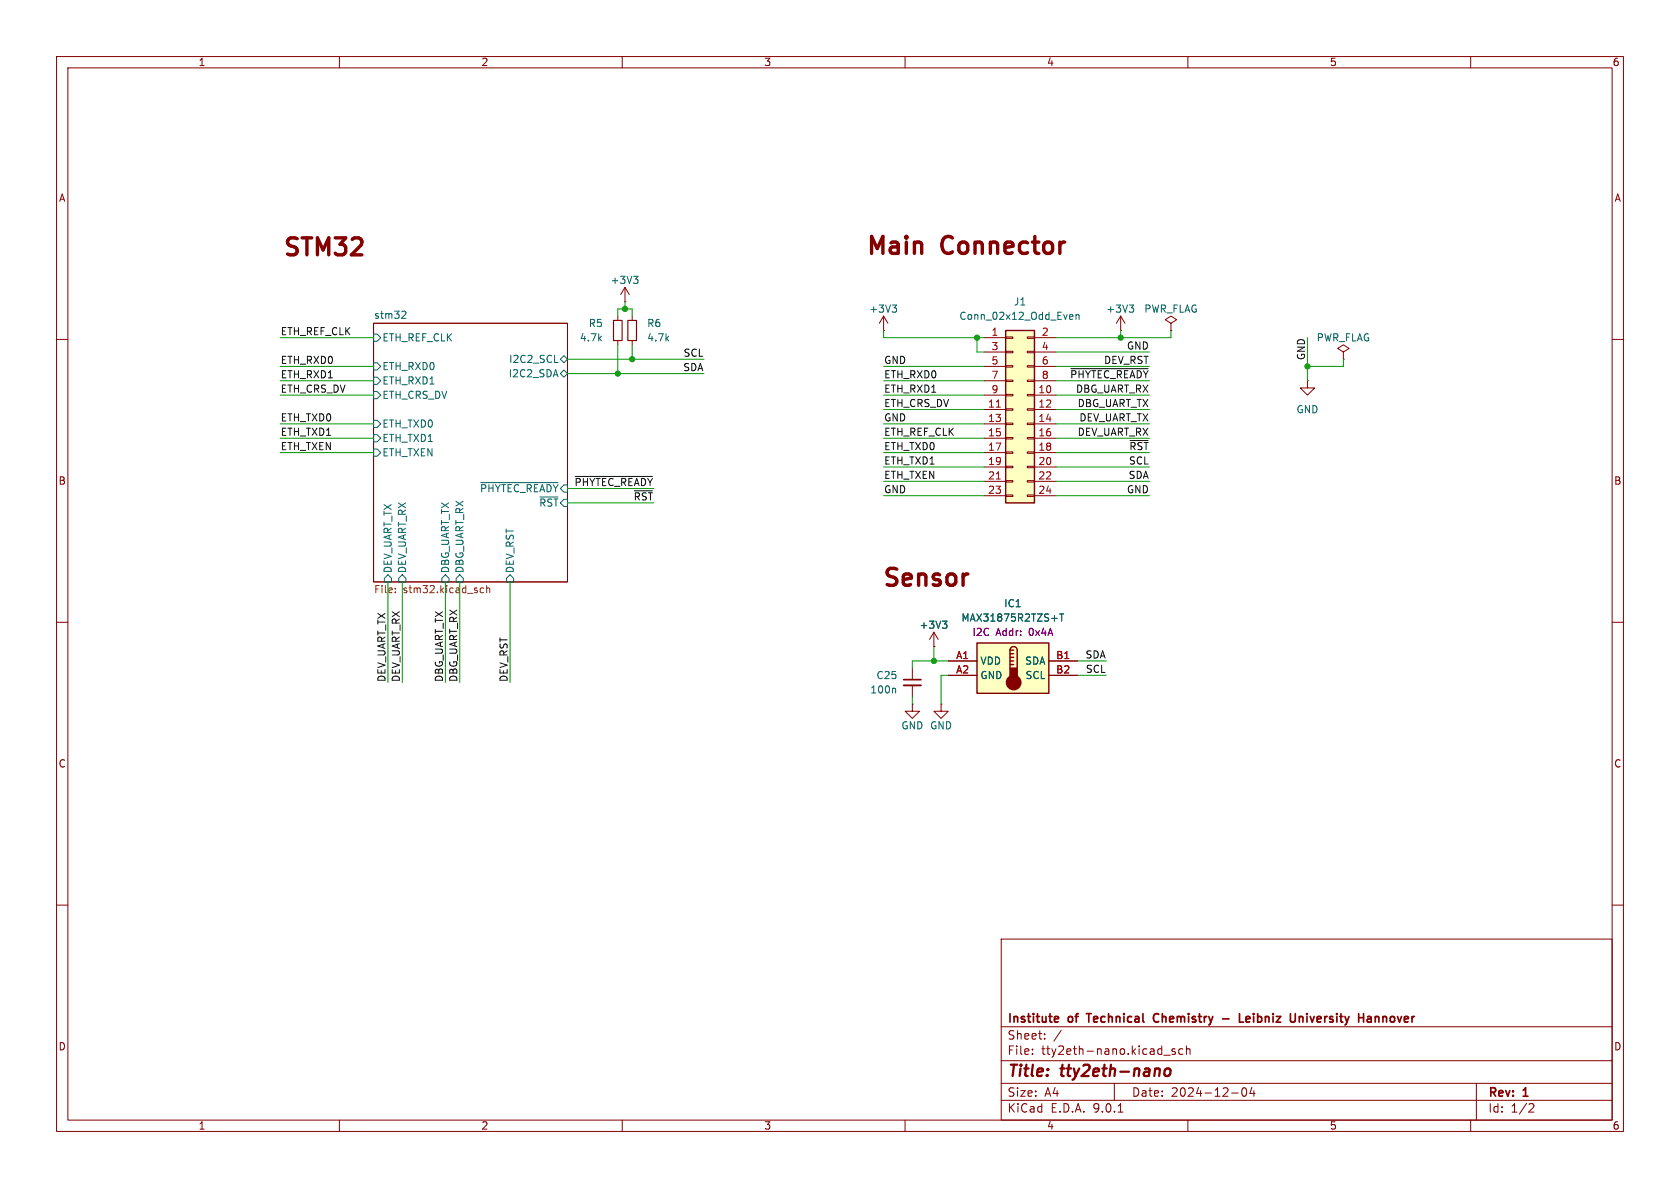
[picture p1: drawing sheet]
<svg xmlns="http://www.w3.org/2000/svg" width="297mm" height="210mm" viewBox="0 0 297 210" stroke-linecap="round" stroke-linejoin="round" font-family="sans-serif">
<g fill="none" stroke="#840000" stroke-width=".18">
<path d="M10 10h277v190h-277zM12 12h273v186h-273zM60 10v2M110 10v2M160 10v2M210 10v2M260 10v2M66 57.2h34.3v45.7h-34.3zM109.2 55.9v.7M110.5 53.3h.1M110.5 50.8l-.8 1.3M110.5 50.8l.8 1.3"/>
<path d="M110.5 50.8v2.5M111.8 55.9v.7M156.2 58.4h.1M156.2 55.9l.8 1.3M156.2 55.9l-.8 1.3M156.2 55.9v2.5M207 57.2l-1-.7 1-.6 1 .6-1 .7v1.2M207 58.4h.1M10 60h2M109.2 60.2v.8M111.8 60.2v.8M285 60h2"/>
<path d="M10 110h2M161.3 118.1v2M285 110h2M161.3 124.5v1.2h1.3l-1.3 1.3-1.3-1.3h1.3M161.3 124.5h.1M161.3 121.2v2M166.4 124.5v1.2h1.2l-1.2 1.3-1.3-1.3h1.3M166.4 124.5h.1M10 160h2M177 166h108v32h-108zM285 160h2M60 198v2"/>
<path d="M110 198v2M160 198v2M177 194.5h108M177 191.5h108M177 187.5h108M177 181.5h108M182.5 186.3v.1M182.5 185.5v.1M184.7 183.6v.1M184.7 182.8v.1M187.6 182.1l-1.3 2M197 191.5v3"/>
<path d="M197.7 196.6h.8M205.7 186.5h1.2M207.7 185.5l-.3-.1-.2 .2v.2l.5 .2v.3h-.5M209.1 185.5l-.4-.1-.3 .3v.4l.1 .2h.6M209.7 185.5l.3-.1 .3 .1 .1 .9M209.7 184.9v1.5M210 198v2M217.7 193.2h1.2M219.7 192.4l.2-.1a.81 .81 0 0 1 .6 .6 .81 .81 0 0 1-.3 .8l-.2 .1a.81 .81 0 0 1-.3-1.4zM221.3 192.2l-.3 1.1h.9M221.7 192.8v1M260 198v2"/>
<path d="M261 191.5v6.5M270.5 195.1l.5 .1 .2 .3-1 1.1h1"/>
</g>
<path d="M206 189.1a.52 .52 0 0 1 .5-.2 .52 .52 0 0 1 .4 .4v.5a.55 .55 0 0 1-.6 .4 .55 .55 0 0 1-.5-.4z" fill="none" stroke="#840000" stroke-width=".4"/>
<g fill="none" stroke="#840000" stroke-width=".3">
<path d="M159.8 120.1h3M186.6 179.7l.5 .1v.2l-.7 .2M192.1 179.2h.8M204.8 179.3a.74 .74 0 0 0-.9 .5 .74 .74 0 0 0 .5 .9l.4-.1M219.1 179.2v1.5h.7M229.7 179.8l.2-.1 .4 .1v.9M229.7 179.7v1M241.9 179.7h.3l.2 .2v.8M243.1 179.7v1M243.3 179.7l-.2 .1M187.1 180.6l-.5 .1M216.1 180.1h1.2"/>
<path d="M220.3 180.2l.7-.2-.1-.2-.4-.1-.2 .2v.7h.6M242.4 180.6l-.5 .1M242.4 180l-.5 .1"/>
</g>
<g fill="none" stroke="#006464" stroke-width=".18">
<path d="M66 59.1h.7l.6 .6-.6 .6h-.7zM71.2 55l.4 .1 .2 .3-.8 .9h.8M112 48.8h.8l-.4 .5M112.5 49.3l.3 .3v.3l-.3 .2M157.7 53.9h.8l-.4 .5M158.3 54.4l.2 .2v.3l-.2 .3M66 64.1h.7l.6 .7-.6 .6h-.7zM66 66.7h.7l.6 .6-.6 .6h-.7zM66 69.2h.7l.6 .7-.6 .6h-.7zM66 74.3h.7l.6 .6-.6 .7h-.7zM66 76.8h.7l.6 .7-.6 .6h-.7zM66 79.4h.7l.6 .6-.6 .6h-.7z"/>
<path d="M98 64.1h.6M99.1 63.5l.6-.6 .6 .6-.6 .6zM99.1 66l.6-.6 .6 .6-.6 .7zM85 85.3h13.6M95.4 87.9h3.2M68.6 101.6l.6 .6v.7h-1.3v-.7zM71.1 101.6l.7 .6v.7h-1.3v-.7zM78.7 101.6l.7 .6v.7h-1.3v-.7zM81.3 101.6l.6 .6v.7h-1.3v-.7zM90.2 101.6l.6 .6v.7h-1.3v-.7zM158.2 121.7l.1 .1v.7"/>
</g>
<path d="M69.9 104.7v.1M69.9 104v.1M84.9 104.5l.2 .3 .4-.1M85.5 104l-.4-.1-.2 .3M86 104.1l.2-.2 .3 .1 .1 .8M86 103.5v1.3" fill="none" stroke="#725600" stroke-width=".18"/>
<path d="M159.8 121.2h3" fill="none" stroke="#840000" stroke-width=".33"/>
<path d="M108.5 56.6h1.5v3.6h-1.5zM111 56.6h1.5v3.6h-1.5z" fill="none" stroke="#840000" stroke-width=".2"/>
<path d="M177.8 58.4h5.1v30.5h-5.1z" fill="#ffffc2"/>
<path d="M177.8 58.4h5.1v30.5h-5.1z" fill="none" stroke="#840000" stroke-width=".25"/>
<g fill="none" stroke="#840000" stroke-width=".18">
<path d="M174 59.7h3.8M177.8 59.6h1.3v.2h-1.3zM181.6 59.6h1.3v.2h-1.3zM182.9 59.7h3.8M198.1 58.4h.1M198.1 55.9l.8 1.3M198.1 55.9l-.7 1.3M198.1 55.9v2.5M174 62.2h3.8M174 64.8h3.8M174 67.3h3.8M174 69.9h3.8"/>
<path d="M174 72.4h3.8M174 74.9h3.8M174 77.5h3.8M177.8 62.1h1.3v.3h-1.3zM177.8 64.6h1.3v.3h-1.3zM177.8 67.2h1.3v.2h-1.3zM177.8 69.7h1.3v.3h-1.3zM177.8 72.3h1.3v.2h-1.3zM177.8 74.8h1.3v.3h-1.3zM177.8 77.3h1.3v.3h-1.3zM177.8 79.9h1.3v.2h-1.3zM181.6 62.1h1.3v.3h-1.3z"/>
<path d="M181.6 64.6h1.3v.3h-1.3zM181.6 67.2h1.3v.2h-1.3zM181.6 69.7h1.3v.3h-1.3zM181.6 72.3h1.3v.2h-1.3zM181.6 74.8h1.3v.3h-1.3zM181.6 77.3h1.3v.3h-1.3zM181.6 79.9h1.3v.2h-1.3zM182.9 62.2h3.8M182.9 64.8h3.8M182.9 67.3h3.8M182.9 69.9h3.8M182.9 72.4h3.8"/>
<path d="M182.9 74.9h3.8M182.9 77.5h3.8M231.1 67.3v1.3h1.3l-1.3 1.3-1.2-1.3h1.2M231.1 67.3h.1M237.5 62.2l1-.6-1-.6-1 .6 1 .6v1.3M237.5 63.5h.1M174 80h3.8M174 82.6h3.8M174 85.1h3.8M174 87.6h3.8M177.8 82.4h1.3v.3h-1.3zM177.8 85h1.3v.2h-1.3z"/>
<path d="M177.8 87.5h1.3v.3h-1.3zM181.6 82.4h1.3v.3h-1.3zM181.6 85h1.3v.2h-1.3zM181.6 87.5h1.3v.3h-1.3zM182.9 80h3.8M182.9 82.6h3.8M182.9 85.1h3.8M182.9 87.6h3.8"/>
</g>
<path d="M176.1 72h.8M176.1 84.7h.8" fill="none" stroke="#a90000" stroke-width=".18"/>
<path d="M189.3 55.6l.3 .1 .1 .2-.6 .1M189.6 56.4l-.3 .1M190.2 55.7l.2-.1 .3 .1 .1 .8M190.2 55.6v.9M199.6 53.9h.8l-.4 .5M200.2 54.4l.2 .2v.3l-.2 .3" fill="none" stroke="#006464" stroke-width=".18"/>
<path d="M172.7 113.7h12.7v8.9h-12.7z" fill="#ffffc2"/>
<path d="M172.7 113.7h12.7v8.9h-12.7zM178.6 114.9a.64 .64 0 0 1 .6-.6 .64 .64 0 0 1 .6 .6v3.2M178.6 114.9v3.2M178.6 114.9h.6M178.6 115.6h.6M178.6 116.2h.6M178.6 116.8h.6M178.6 117.5h.6" fill="none" stroke="#840000" stroke-width=".25"/>
<g fill="#840000" stroke="#840000" stroke-width=".25">
<path d="M178.6 118.1h1.2v1.9h-1.2z"/>
<circle cx="179.2" cy="120.6" r="1.27"/>
</g>
<path d="M165.1 114.3h.1M165.1 111.8l-.8 1.2M165.1 111.8l.8 1.2M165.1 111.8v2.5M167.6 116.8h5.1M167.6 119.4h5.1M185.4 116.8h5.1M185.4 119.4h5.1" fill="none" stroke="#840000" stroke-width=".18"/>
<path d="M166.6 109.8h.8l-.4 .5M167.2 110.3l.2 .2v.3l-.2 .3M187.3 108.5h.8M187.7 108.5v1.3" fill="none" stroke="#006464" stroke-width=".18"/>
<path d="M189.3 65.2h13.7M199.8 77.9h3.2M101.7 84.2h13.6M112.1 86.8h3.2" fill="none" stroke="#0f0f0f" stroke-width=".18"/>
<g fill="none" stroke="#009600" stroke-width=".18">
<path d="M49.5 59.7h16.5M109.2 55.9v-1.3h2.6v1.3M110.5 53.3v1.3M156.2 58.4v1.3h17.8M172.7 59.7v2.5h1.3M198.1 58.4v1.3M207 58.4v1.3h-20.3M231.1 59.7v7.6M49.5 77.5h16.5M49.5 64.8h16.5M49.5 69.9h16.5M49.5 67.3h16.5"/>
<path d="M49.5 74.9h16.5M100.3 63.5h24.2M100.3 66h24.2M109.2 61v5M111.8 61v2.5M156.2 77.5h17.8M156.2 64.8h17.8M156.2 69.9h17.8M156.2 67.3h17.8M156.2 74.9h17.8M156.2 72.4h17.8M186.7 77.5h16.5"/>
<path d="M186.7 64.8h16.5M186.7 62.2h16.5M186.7 69.9h16.5M186.7 67.3h16.5M186.7 74.9h16.5M186.7 72.4h16.5M237.5 63.5v1.3h-6.4M49.5 80h16.5M100.3 88.9h15.3M100.3 86.4h15.3M156.2 80h17.8M156.2 82.6h17.8"/>
<path d="M156.2 85.1h17.8M156.2 87.6h17.8M186.7 80h16.5M186.7 82.6h16.5M186.7 85.1h16.5M186.7 87.6h16.5M68.6 102.9v17.8M71.1 102.9v17.8M78.7 102.9v17.8M81.3 102.9v17.8M90.2 102.9v17.8M165.1 114.3v2.5"/>
<path d="M167.6 116.8h-6.3v1.3M167.6 119.4h-1.2v5.1M190.5 116.8h5.1M190.5 119.4h5.1M161.3 123.2v1.3"/>
</g>
<g fill="#009600" stroke="#009600" stroke-width=".18">
<circle cx="165.1" cy="116.8" r=".46"/>
<circle cx="172.7" cy="59.7" r=".46"/>
<circle cx="111.8" cy="63.5" r=".46"/>
<circle cx="110.5" cy="54.6" r=".46"/>
<circle cx="109.2" cy="66" r=".46"/>
<circle cx="198.1" cy="59.7" r=".46"/>
<circle cx="231.1" cy="64.8" r=".46"/>
</g>
<g font-size="4.2" fill="#840000">
<text x="49.7" y="46.1">STM32</text>
<text x="152.8" y="45.8">Main</text>
<text x="166.5" y="45.8">Connector</text>
<text x="155.7" y="104.5">Sensor</text>
</g>
<g font-size="2.8" fill="#840000">
<text x="178" y="190.9">Title:</text>
<text x="187.7" y="190.9">tty2eth-nano</text>
</g>
<g font-size="2.1" fill="#840000">
<text x="178" y="184">Sheet:</text>
<text x="178" y="181.2">Institute</text>
<text x="189" y="181.2">of</text>
<text x="192.9" y="181.2">Technical</text>
<text x="205.2" y="181.2">Chemistry</text>
<text x="221.6" y="181.2">Leibniz</text>
<text x="231.2" y="181.2">University</text>
<text x="243.8" y="181.2">Hannover</text>
<text x="178" y="186.7">File:</text>
<text x="184.1" y="186.7">tty2eth-nano.kicad_sch</text>
<text x="178" y="196.9">KiCad</text>
<text x="178" y="194.1">Size:</text>
<text x="184.7" y="194.1">A4</text>
<text x="185.7" y="196.9">E.D.A.</text>
<text x="193.3" y="196.9">9.0.1</text>
<text x="200" y="194.1">Date:</text>
<text x="207" y="194.1">2024-12-04</text>
<text x="263" y="194.3">Rev:</text>
<text x="263" y="196.9">Id:</text>
<text x="267.1" y="196.9">1/2</text>
<text x="269.4" y="194.3">1</text>
</g>
<g font-size="1.8" fill="#840000">
<text x="35" y="11.9">1</text>
<text x="85" y="11.9">2</text>
<text x="135" y="11.9">3</text>
<text x="185" y="11.9">4</text>
<text x="235" y="11.9">5</text>
<text x="285" y="11.9">6</text>
<text x="10.3" y="35.9">A</text>
<text x="285.3" y="35.9">A</text>
<text x="10.3" y="85.9">B</text>
<text x="285.3" y="85.9">B</text>
<text x="10.3" y="135.9">C</text>
<text x="285.3" y="135.9">C</text>
<text x="10.3" y="185.9">D</text>
<text x="285.3" y="185.9">D</text>
<text x="35" y="199.9">1</text>
<text x="85" y="199.9">2</text>
<text x="135" y="199.9">3</text>
<text x="185" y="199.9">4</text>
<text x="235" y="199.9">5</text>
<text x="285" y="199.9">6</text>
</g>
<g font-size="1.8" fill="#006464">
<text x="107.8" y="50.4">+3V3</text>
<text x="66" y="56.4">stm32</text>
<text x="104" y="58">R5</text>
<text x="114.3" y="58">R6</text>
<text x="153.6" y="55.5">+3V3</text>
<text x="169.5" y="56.7">Conn_02x12_Odd_Even</text>
<text x="179.1" y="54.2">J1</text>
<text x="195.5" y="55.5">+3V3</text>
<text x="202.2" y="55.5">PWR_FLAG</text>
<text x="67.5" y="65.6">ETH_RXD0</text>
<text x="67.5" y="60.6">ETH_REF_CLK</text>
<text x="89.9" y="64.4">I2C2_SCL</text>
<text x="102.4" y="60.6">4.7k</text>
<text x="114.3" y="60.6">4.7k</text>
<text x="232.7" y="60.6">PWR_FLAG</text>
<text x="67.5" y="68.2">ETH_RXD1</text>
<text x="67.5" y="70.7">ETH_CRS_DV</text>
<text x="89.8" y="66.9">I2C2_SDA</text>
<text x="67.5" y="75.8">ETH_TXD0</text>
<text x="229.1" y="73.3">GND</text>
<text x="67.5" y="78.3">ETH_TXD1</text>
<text x="67.5" y="80.9">ETH_TXEN</text>
<text x="84.8" y="87.2">~{PHYTEC_READY}</text>
<text x="95.2" y="89.8">~{RST}</text>
<text x="69.4" y="101.4" transform="rotate(-90 69.4 101.4)">DEV_UART_TX</text>
<text x="72" y="101.4" transform="rotate(-90 72 101.4)">DEV_UART_RX</text>
<text x="79.6" y="101.4" transform="rotate(-90 79.6 101.4)">DBG_UART_TX</text>
<text x="82.1" y="101.4" transform="rotate(-90 82.1 101.4)">DBG_UART_RX</text>
<text x="91" y="101.4" transform="rotate(-90 91 101.4)">DEV_RST</text>
<text x="177.4" y="107.5">IC1</text>
<text x="162.5" y="111.4">+3V3</text>
<text x="169.9" y="110.1">MAX31875R2TZS+T</text>
<text x="173.2" y="117.7">VDD</text>
<text x="181.1" y="117.7">SDA</text>
<text x="153.8" y="122.8">100n</text>
<text x="154.8" y="120.2">C25</text>
<text x="173.2" y="120.2">GND</text>
<text x="181.2" y="120.2">SCL</text>
<text x="159.3" y="129.1">GND GND</text>
</g>
<g font-size="1.8" fill="#0f0f0f">
<text x="49.5" y="59.3">ETH_REF_CLK</text>
<text x="49.5" y="64.4">ETH_RXD0</text>
<text x="120.7" y="65.7">SDA</text>
<text x="120.7" y="63.2">SCL</text>
<text x="156.2" y="64.4">GND</text>
<text x="195.1" y="64.4">DEV_RST</text>
<text x="199.1" y="61.9">GND</text>
<text x="230.8" y="63.8" transform="rotate(-90 230.8 63.8)">GND</text>
<text x="49.5" y="67">ETH_RXD1</text>
<text x="49.5" y="69.5">ETH_CRS_DV</text>
<text x="156.2" y="69.5">ETH_RXD1</text>
<text x="156.2" y="67">ETH_RXD0</text>
<text x="189.1" y="67">~{PHYTEC_READY}</text>
<text x="190.1" y="69.5">DBG_UART_RX</text>
<text x="49.5" y="77.1">ETH_TXD1</text>
<text x="49.5" y="74.6">ETH_TXD0</text>
<text x="156.2" y="77.1">ETH_REF_CLK</text>
<text x="156.2" y="72">ETH_CRS_DV</text>
<text x="156.2" y="74.6">GND</text>
<text x="190.4" y="72">DBG_UART_TX</text>
<text x="190.4" y="77.1">DEV_UART_RX</text>
<text x="190.7" y="74.6">DEV_UART_TX</text>
<text x="49.5" y="79.7">ETH_TXEN</text>
<text x="156.2" y="82.2">ETH_TXD1</text>
<text x="156.2" y="79.7">ETH_TXD0</text>
<text x="199.5" y="82.2">SCL</text>
<text x="199.5" y="79.7">~{RST}</text>
<text x="101.5" y="86">~{PHYTEC_READY}</text>
<text x="111.9" y="88.6">~{RST}</text>
<text x="156.2" y="87.3">GND</text>
<text x="156.2" y="84.7">ETH_TXEN</text>
<text x="199.1" y="87.3">GND</text>
<text x="199.4" y="84.7">SDA</text>
<text x="191.8" y="116.5">SDA</text>
<text x="191.9" y="119">SCL</text>
<text x="68.2" y="120.7" transform="rotate(-90 68.2 120.7)">DEV_UART_TX</text>
<text x="70.8" y="120.7" transform="rotate(-90 70.8 120.7)">DEV_UART_RX</text>
<text x="78.4" y="120.7" transform="rotate(-90 78.4 120.7)">DBG_UART_TX</text>
<text x="80.9" y="120.7" transform="rotate(-90 80.9 120.7)">DBG_UART_RX</text>
<text x="89.8" y="120.7" transform="rotate(-90 89.8 120.7)">DEV_RST</text>
</g>
<g font-size="1.8" fill="#a90000">
<text x="175.2" y="59.4">1</text>
<text x="184.1" y="59.4">2</text>
<text x="175.2" y="62">3</text>
<text x="175.2" y="64.5">5</text>
<text x="184.1" y="62">4</text>
<text x="184.1" y="64.5">6</text>
<text x="175.2" y="67.1">7</text>
<text x="175.2" y="69.6">9</text>
<text x="183.5" y="69.6">10</text>
<text x="184.1" y="67.1">8</text>
<text x="174.6" y="72.1">11</text>
<text x="174.6" y="74.7">13</text>
<text x="174.6" y="77.2">15</text>
<text x="183.5" y="72.1">12</text>
<text x="183.5" y="74.7">14</text>
<text x="183.5" y="77.2">16</text>
<text x="174.6" y="79.8">17</text>
<text x="174.6" y="82.3">19</text>
<text x="183.5" y="79.8">18</text>
<text x="183.5" y="82.3">20</text>
<text x="174.6" y="84.8">21</text>
<text x="174.6" y="87.4">23</text>
<text x="183.5" y="84.8">22</text>
<text x="183.5" y="87.4">24</text>
<text x="168.9" y="116.6">A1</text>
<text x="168.9" y="119.1">A2</text>
<text x="186.6" y="116.6">B1</text>
<text x="186.6" y="119.1">B2</text>
</g>
<g font-size="1.8" fill="#725600">
<text x="66" y="105.2">File:</text>
<text x="71.3" y="105.2">stm32.kicad_sch</text>
</g>
<g font-size="1.8" fill="#840084">
<text x="171.8" y="112.6">I2C</text>
<text x="176.1" y="112.6">Addr:</text>
<text x="182" y="112.6">0x4A</text>
</g>
</svg>
